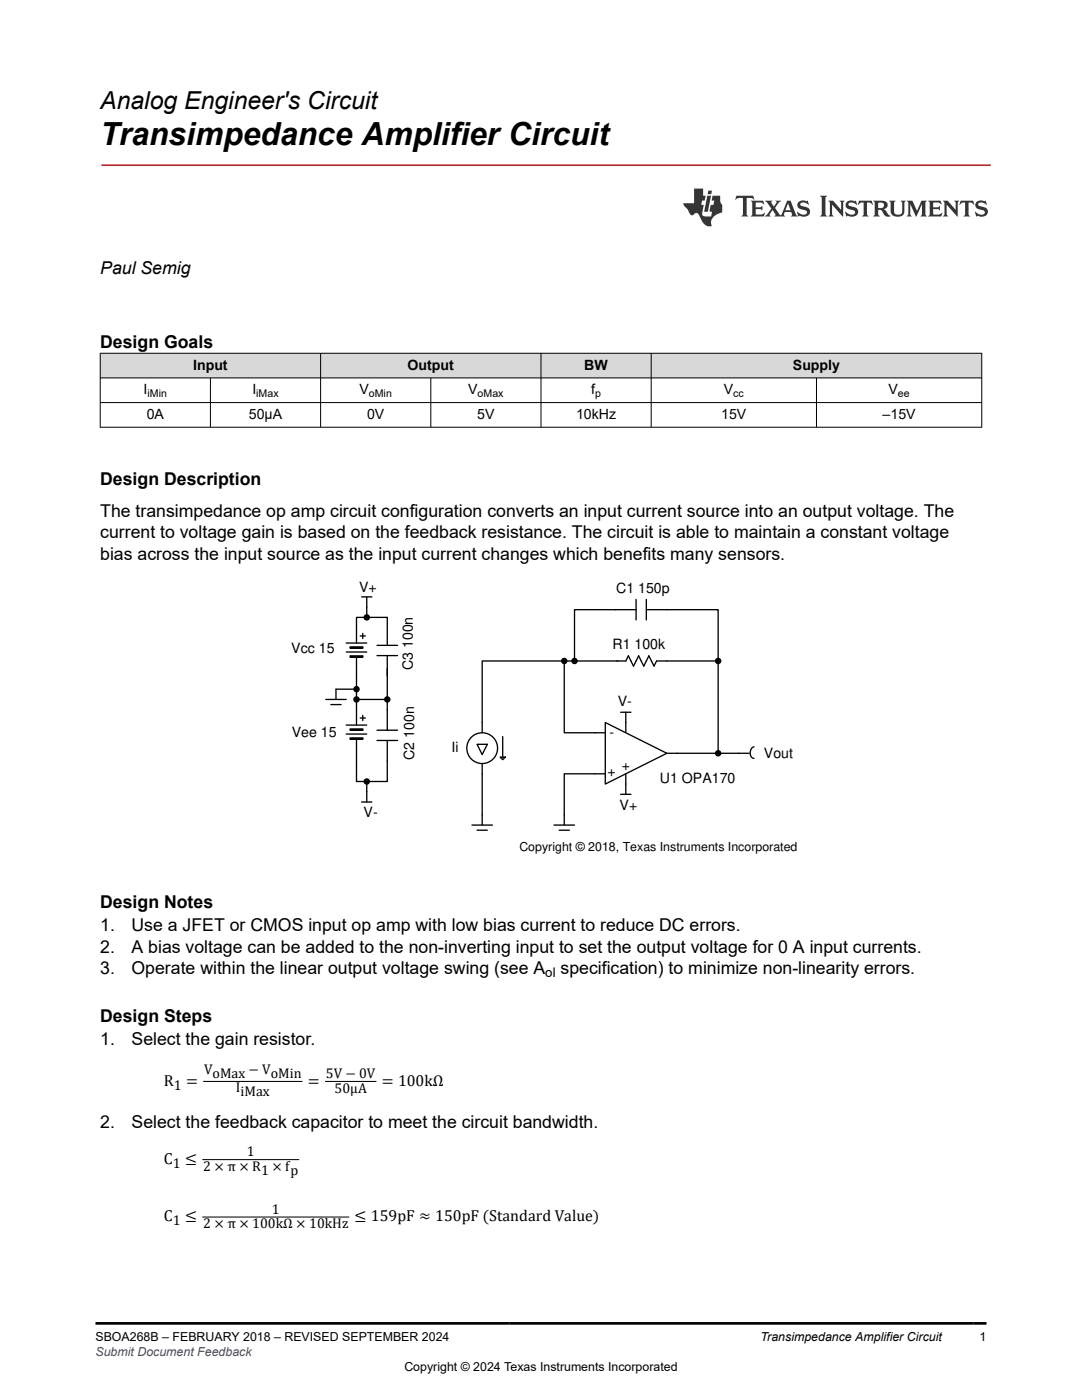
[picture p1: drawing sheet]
<svg xmlns="http://www.w3.org/2000/svg" width="216mm" height="279mm" viewBox="0 0 216 279" stroke-linecap="round" stroke-linejoin="round" font-family="sans-serif">
<g fill="#373435">
<path d="M159.3 40.3a.88 .88 0 0 0-.1 1 .88 .88 0 0 0 .8 .5l.8 .2a.43 .43 0 0 1 .2 .5 .43 .43 0 0 1-.4 .3 2.14 2.14 0 0 1-1.6-.5l.3 .9 .2-.1a1.78 1.78 0 0 0 2.1-.5 .96 .96 0 0 0-.9-1.3l-.8-.2-.2-.3a.97 .97 0 0 1 1.6 .1l-.1-.8-.2 .1-.5-.2a1.38 1.38 0 0 0-1.2 .3zM157.2 40.6l.5 1.4h-1zM152.6 40.1l1.3 1.5-.7 1.1-.6 .5h1.2l-.3-.3 .6-1 .7 1-.3 .3h2.2l-.3-.3 .2-.6h1.3l.2 .6-.3 .3h1.3l-.3-.5-1.1-2.6h-.6l-1.3 2.9-1.1-1.5 .6-1 .6-.4h-1.2l.3 .2-.6 .9-.5-.9 .2-.2zM149.8 40.1l.3 .5v2.1l-.3 .5h2.6l.2-.8-.6 .4h-1.2v-1.1l1 .1 .3 .2v-.9l-.3 .2-1 .1v-.9l.7-.1a1.02 1.02 0 0 1 .9 .4l-.1-.7zM147 39.1l-.2 .8a1.36 1.36 0 0 1 1.4-.3v3.1l-.3 .5h1.4l-.3-.5v-3l.3-.2a1.15 1.15 0 0 1 1.2 .4l-.2-.8z"/>
<path d="M194.8 40.3a.88 .88 0 0 0-.1 1 .88 .88 0 0 0 .8 .5l.8 .2a.43 .43 0 0 1 .2 .5 .43 .43 0 0 1-.4 .3 2.08 2.08 0 0 1-1.6-.5l.3 .9 .2-.1a1.76 1.76 0 0 0 2.1-.5 .95 .95 0 0 0-.9-1.3l-.9-.2-.1-.3a1 1 0 0 1 1.6 .1l-.1-.8-.3 .1-.3-.2a1.38 1.38 0 0 0-1.3 .3zM191.7 40.1l-.2 .8a.83 .83 0 0 1 1-.5l.1 2.3-.1 .2-.3 .3h1.4l-.3-.3v-.2v-2.1l.2-.2a.86 .86 0 0 1 .9 .5l-.2-.8zM188.2 40.1l.3 .5v2.1l-.3 .5h1l-.3-.5v-1.9l2.2 2.4v-2.6l.3-.5h-1l.3 .2v1.6l-1.6-1.8zM185.2 40.1l.3 .5v2.1l-.3 .5h2.6l.2-.8-.6 .4h-1.2v-1.1l1 .1 .3 .2v-.9l-.3 .2-1 .1v-.9l.6-.1a1.04 1.04 0 0 1 1.1 .4l-.2-.7zM180.9 40.1l.3 .5v2.1l-.3 .5h1l-.3-.5v-2l1.2 2.6 1.2-2.6v2l-.3 .5h1.3l-.4-.5v-2.1l.4-.5h-1.1l-.9 2-.9-2zM177.4 40.1l.3 .2a3.7 3.7 0 0 0 .3 2.6 1.68 1.68 0 0 0 2.4-.3l.1-2 .2-.5h-1l.3 .5v1.5a.82 .82 0 0 1-.8 .7 .82 .82 0 0 1-.8-.7v-1.8l.3-.2zM175.3 40.5l.1-.1a.63 .63 0 0 1 .8 .1 .63 .63 0 0 1 .1 .7l-.3 .3h-.8zM174.2 40.1l.3 .5v2.1l-.3 .5h1.4l-.3-.3-.1-1a.78 .78 0 0 1 1 .7 .89 .89 0 0 0 1.5 .4l-.5-.2-.5-.8-.4-.2a.84 .84 0 0 0 .8-.9 .84 .84 0 0 0-.8-.8zM171.4 40.1l-.2 .8h.1a.83 .83 0 0 1 1-.5v2.3v.2l-.3 .3h1.3l-.3-.3v-.2v-2.1l.2-.2a.87 .87 0 0 1 .9 .5l-.2-.8zM168.9 40.3a.88 .88 0 0 0-.1 1 .88 .88 0 0 0 .8 .5l.8 .2a.43 .43 0 0 1 .2 .5 .43 .43 0 0 1-.4 .3 1.52 1.52 0 0 1-1.5-.6l-.1 .1 .3 .9 .2-.1a1.79 1.79 0 0 0 2.1-.5 .95 .95 0 0 0-.9-1.3l-.8-.2-.2-.3a.97 .97 0 0 1 1.6 .1h.1l-.2-.8-.2 .1-.4-.2a1.34 1.34 0 0 0-1.3 .3zM165.3 40.1l.3 .5v2.1l-.3 .5h1l-.3-.5v-1.9l2.2 2.4v-2.6l.3-.5h-1l.3 .2v1.6l-1.6-1.8zM163.6 39.1l.4 .5v3.1l-.4 .5h1.4l-.3-.5v-3.1l.3-.5z"/>
<path d="M141.3 38l-.1 .8h.7l.2-.8zM141.1 39.1l-.6 3.2h.7l.7-3.2zM138.5 37.6v3h-2.2l.1 .3 .9 1.1a1.01 1.01 0 0 0 1 .9 .62 .62 0 0 1 .6-.4 .62 .62 0 0 1 .6 .4l.2 .3a2.2 2.2 0 0 0 2.1 2l.2-.1a1.96 1.96 0 0 1 1.5-2.5l.6-.2-.1-1.6a1.73 1.73 0 0 1-.3-1.7h-1.5l-.2 .9h.5l-.1 .9h-.6l-.2 .9v.4l.5 .1-.2 .9h-.7a.76 .76 0 0 1-1.1-.7l.3-1.6h-.5l.2-.9h.5l.2-.9h-.5v-1.5z"/>
</g>
<path d="M20.4 33h177.1" fill="none" stroke="#ed3237" stroke-width=".35"/>
<g fill="#d8d8d8">
<path d="M20 70.5h175.9v4.9h-175.9z" fill-rule="evenodd"/>
<path d="M20.1 70.6h43.8v4.8h-43.8z" fill-rule="evenodd"/>
<path d="M64 70.6h43.9v4.8h-43.9z" fill-rule="evenodd"/>
<path d="M108 70.6h21.9v4.8h-21.9z" fill-rule="evenodd"/>
<path d="M130 70.6h65.8v4.8h-65.8z" fill-rule="evenodd"/>
</g>
<path d="M19.9 70.5h176.1M19.9 75.4h176.1M20 70.4v14.9M42 75.4v9.9M64 70.4v14.9M86 75.4v9.9M107.9 70.4v14.9M129.9 70.4v14.9M162.9 75.4v9.9M195.9 70.4v14.9M19.9 80.3h176.1M19.9 85.3h176.1" fill="none" stroke="#000" stroke-width=".2"/>
<circle cx="71.1" cy="137.5" r=".51" fill="#3b0000"/>
<circle cx="71.1" cy="137.5" r=".51" fill="none" stroke="#000" stroke-width=".26"/>
<circle cx="71.1" cy="139.6" r=".51" fill="#3b0000"/>
<circle cx="71.1" cy="139.6" r=".51" fill="none" stroke="#000" stroke-width=".26"/>
<circle cx="73.2" cy="123.2" r=".51" fill="#3b0000"/>
<circle cx="73.2" cy="123.2" r=".51" fill="none" stroke="#000" stroke-width=".26"/>
<circle cx="73.2" cy="156" r=".51" fill="#3b0000"/>
<circle cx="73.2" cy="156" r=".51" fill="none" stroke="#000" stroke-width=".26"/>
<circle cx="77.3" cy="139.6" r=".51" fill="#3b0000"/>
<circle cx="77.3" cy="139.6" r=".51" fill="none" stroke="#000" stroke-width=".26"/>
<circle cx="112.6" cy="131.9" r=".51" fill="#3b0000"/>
<circle cx="112.6" cy="131.9" r=".51" fill="none" stroke="#000" stroke-width=".26"/>
<circle cx="114.6" cy="131.9" r=".51" fill="#3b0000"/>
<circle cx="114.6" cy="131.9" r=".51" fill="none" stroke="#000" stroke-width=".26"/>
<circle cx="143.3" cy="131.9" r=".51" fill="#3b0000"/>
<circle cx="143.3" cy="131.9" r=".51" fill="none" stroke="#000" stroke-width=".26"/>
<circle cx="143.3" cy="150.3" r=".51" fill="#3b0000"/>
<g fill="none" stroke="#000" stroke-width=".26">
<path d="M72.2 119.1h2M73.2 119.1v2.1M126.9 119.6v4.1M129 119.6v4.1M65 139.6h4.1M67 137.5v2.1M69.1 128.3h4.1M69.1 130.1h4.1M69.9 129.1h2.5v.3h-2.5zM69.9 130.9h2.5v.2h-2.5zM69.9 129.2h2.5M69.9 131h2.5"/>
<path d="M71.1 125.3v3M71.1 131.1v4.4M71.9 126.9h1M72.4 126.4v1M75.2 128.8h4.1M75.2 130.8h4.1M77.3 123.2v5.4M77.3 130.8v4.1M122.8 121.7h4.1M123.1 131.9h1.8l.5-1 1 2 1-2 1.1 2 1-2 1 2 .5-1h2.1M129 121.7h4.1M66 140.6h2.1"/>
<path d="M69.1 144.7h4.1M69.1 146.5h4.1M69.9 145.5h2.5v.2h-2.5zM69.9 147.3h2.5v.2h-2.5zM69.9 145.6h2.5M69.9 147.4h2.5M71.1 141.6v3.1M71.1 147.5v4.4M71.9 143.3h1M72.4 142.8v1M73.2 158v2.1M75.2 145.7h4.1"/>
<path d="M75.2 147.8h4.1M77.3 141.6v4.1M77.3 147.8v4.1M95.2 148.5h2l-1 2.1zM96.2 144.2v2M96.2 152.4v2M99.8 151.1h1l-.5 .5zM100.3 147v4.1M118.7 154.4h2.1M118.7 146.2h2.1M123.8 142.1h2.1M123.8 158.5h2.1"/>
<path d="M124.9 142.1v4.1M124.9 154.4v4.1M133.1 150.3h2M147.4 150.3h2M150.5 149.1a1.25 1.25 0 0 0-.8 1.1 1.25 1.25 0 0 0 .8 1.2M72.2 160.1h2M94.2 164.7h4.1M95.2 165.7h2M96.2 162.6v2.1M110.5 164.7h4.1M111.6 165.7h2M112.6 162.6v2.1"/>
<circle cx="96.2" cy="149.3" r="3.1"/>
<circle cx="143.3" cy="150.3" r=".51"/>
</g>
<path d="M120.8 144.2l12.3 6.1-12.3 6.2z" fill="#fff"/>
<g fill="none" stroke="#000" stroke-width=".26">
<path d="M67 137.5h4.1M71.1 135.5v6.1M71.1 139.6h6.2M73.2 123.2h-2.1v2.1M73.2 123.2h4.1M73.2 121.2v2M77.3 133.4v8.2M112.6 131.9h-16.4v12.3M112.6 131.9v14.3h6.1M112.6 131.9h10.7M122.8 121.7h-8.2v10.2M133.1 121.7h10.2v10.2"/>
<path d="M133.1 131.9h10.2M143.3 131.9v18.4M71.1 151.9v4.1h2.1M73.2 156v2M77.3 151.9v4.1h-4.1M96.2 154.4v8.2M118.7 154.4h-6.1v8.2M120.8 144.2l12.3 6.1-12.3 6.2zM135.1 150.3h12.3"/>
</g>
<path d="M40.5 215.8h19.9M64.9 215.8h10.2M40.4 231.4h19.3M40.4 242.9h29.3" fill="none" stroke="#000" stroke-width=".21"/>
<path d="M27.7 3.7l-.2 .6 .5-.3h.6v.2v2.2l-.2 .3h1l-.2-.3v-2.2v-.2h.5l.5 .3-.1-.6zM29.8 4.4l.2 .4v1.6l-.2 .3h1.9l.1-.5a1.08 1.08 0 0 1-1.3 .1v-.6h.6l.4 .1v-.6l-.4 .2h-.6v-.6l.2-.1a1 1 0 0 1 1 .3l-.1-.6zM31.8 4.4l1 1.2-1 1.1h.9l-.2-.2 .4-.7 .5 .7-.2 .2h1.6l-.2-.2 .1-.4h1l.1 .4-.1 .2h.9l-.2-.3-.8-2h-.5l-1 2.2-.8-1.1 .9-1.1h-.8l.2 .2-.5 .7-.3-.7 .1-.2zM35.2 4.8l.4 1h-.8zM36.8 4.6a.65 .65 0 0 0-.2 .7 .65 .65 0 0 0 .6 .4l.7 .2 .1 .2a.79 .79 0 0 1-.7 .4 .79 .79 0 0 1-.7-.5l.1 .7 .2-.1a.93 .93 0 0 0 1.1 .1 .93 .93 0 0 0 .4-.9 1.46 1.46 0 0 0-1.2-.6l-.1-.4a1.09 1.09 0 0 1 1.2 .2l-.2-.6-.1 .1-.6-.1zM28.4 7.2l.2 .4v2.3l-.2 .4h1l-.2-.4v-2.3l.2-.4zM29.6 7.9l.2 .4v1.6l-.2 .4h.8l-.3-.4v-1.4l1.7 1.8v-2l.2-.4h-.8l.2 .3 .1 1.1-1.2-1.4zM32.3 8.1a.65 .65 0 0 0-.2 .7 .65 .65 0 0 0 .7 .4l.6 .2 .1 .3a.79 .79 0 0 1-.7 .3 .79 .79 0 0 1-.7-.5l.1 .8 .2-.1a.93 .93 0 0 0 1.1 0 .93 .93 0 0 0 .4-.9 1.46 1.46 0 0 0-1.2-.6l-.1-.4a1.09 1.09 0 0 1 1.2 .2l-.2-.6-.1 .1-.6-.1zM34.1 7.9l-.1 .7a.63 .63 0 0 1 .7-.4l.1 1.7-.3 .4h1l-.2-.4v-1.7a.66 .66 0 0 1 .8 .4l-.1-.7zM36.2 7.9l.2 .4v1.6l-.2 .4h.9l-.2-.2v-.8l.5 .1 .1 .1a.79 .79 0 0 0 1.2 .7l-1-1a.61 .61 0 0 0 .6-.6 .61 .61 0 0 0-.5-.6zM36.9 8.3l.2-.1a.47 .47 0 0 1 .5 .1 .47 .47 0 0 1 .1 .5l-.2 .2h-.6zM38.5 7.9l.2 .3a2.27 2.27 0 0 0 .4 1.9 1.04 1.04 0 0 0 1.7-.6v-1.3l.2-.3h-.8l.2 .4v1.2a.6 .6 0 0 1-.6 .5 .6 .6 0 0 1-.6-.5v-1.2l.3-.4zM41.1 7.9l.2 .4v1.6l-.2 .4h.7l-.2-.4v-1.5l.9 1.9 .8-1.9v1.5l-.2 .4h1l-.3-.4v-1.6l.3-.4h-.8l-.7 1.6-.7-1.6zM44.3 7.9l.2 .4v1.6l-.2 .4h1.9l.1-.6a1.09 1.09 0 0 1-1.3 .1v-.6h.6l.4 .2v-.7l-.4 .2h-.6v-.5l.2-.2a1.01 1.01 0 0 1 1 .3l-.1-.6zM46.4 7.9l.3 .4v1.6l-.3 .4h.8l-.2-.4v-1.4l1.6 1.8v-2l.2-.4h-.7l.2 .3v1.1l-1.2-1.4zM49 7.9l-.1 .7a.63 .63 0 0 1 .8-.4v1.7l-.3 .4h1l-.2-.4v-1.7a.66 .66 0 0 1 .8 .4l-.1-.7zM51.4 8.1a.65 .65 0 0 0-.2 .7 .65 .65 0 0 0 .6 .4l.6 .2 .2 .3a.79 .79 0 0 1-.8 .3 .79 .79 0 0 1-.6-.5l.1 .8 .2-.1a.93 .93 0 0 0 1 0 .93 .93 0 0 0 .5-.9 1.46 1.46 0 0 0-1.3-.6l-.1-.4a1.09 1.09 0 0 1 1.3 .2l-.2-.6-.2 .1-.5-.1z" fill="#231f20"/>
<path d="M21.1 2.3v2.8h-2.1l.1 .4 .9 .9a.95 .95 0 0 0 .9 .9 .59 .59 0 0 1 .6-.3 .59 .59 0 0 1 .5 .3l.4 .8a1.59 1.59 0 0 0 2.1 1.3 1.61 1.61 0 0 1 1-2.2l1-.4-.1-1.4a1.59 1.59 0 0 1-.4-1.7h-1.4l-.2 .9h.5l-.1 .8h-.5l-.2 1v.3h.4l-.2 .9h-.6a.73 .73 0 0 1-1.1-.6l.3-1.6h-.5l.2-.8h.5l.2-.9h-.5v-1.4zM23.6 3.7l-.6 3h.7l.6-3zM23.8 2.7l-.1 .7h.7l.1-.7z" fill="#ed1c24"/>
<path d="M19 15h177.8M19 264.1h177.8" fill="none" stroke="#000" stroke-width=".53"/>
<path d="M0 0h215.9v15.9h-215.9z" fill-rule="evenodd" fill="#fff"/>
<text font-size="6.3" x="20" y="29">Transimpedance Amplifier Circuit</text>
<text font-size="4.9" x="20" y="21.8">Analog Engineer's Circuit</text>
<g font-size="3.5">
<text x="20" y="54.6">Paul Semig</text>
<text x="20" y="69.4">Design Goals</text>
<text x="20" y="96.9">Design Description</text>
<text x="20" y="103.2">The transimpedance op amp circuit configuration converts an input current source into an output voltage. The</text>
<text x="20" y="107.4">current to voltage gain is based on the feedback resistance. The circuit is able to maintain a constant voltage</text>
<text x="20" y="111.7">bias across the input source as the input current changes which benefits many sensors.</text>
<text x="20" y="181.1">Design Notes</text>
<text x="20" y="185.9">1.</text>
<text x="26.3" y="185.9">Use a JFET or CMOS input op amp with low bias current to reduce DC errors.</text>
<text x="20" y="190.1">2.</text>
<text x="26.3" y="190.1">A bias voltage can be added to the non-inverting input to set the output voltage for 0 A input currents.</text>
<text x="20" y="194.4">3.</text>
<text x="26.3" y="194.4">Operate within the linear output voltage swing (see A</text>
<text x="111.8" y="194.4">specification) to minimize non-linearity errors.</text>
<text x="20" y="203.9">Design Steps</text>
<text x="20" y="208.6">1.</text>
<text x="26.3" y="208.6">Select the gain resistor.</text>
<text x="20" y="225">2.</text>
<text x="26.3" y="225">Select the feedback capacitor to meet the circuit bandwidth.</text>
</g>
<g font-size="3.2">
<text x="32.7" y="216.7">R</text>
<text x="61.4" y="216.7">=</text>
<text x="76.2" y="216.7">= 100kΩ</text>
<text x="32.7" y="232.3">C</text>
<text x="32.7" y="243.8">C</text>
</g>
<g font-size="2.8">
<text x="38.5" y="73.8">Input</text>
<text x="81.3" y="73.8">Output</text>
<text x="116.6" y="73.8">BW</text>
<text x="158.2" y="73.8">Supply</text>
<text x="28.7" y="78.7">I</text>
<text x="29.3" y="83.6">0A</text>
<text x="49.7" y="83.6">50µA</text>
<text x="50.4" y="78.7">I</text>
<text x="71.7" y="78.7">V</text>
<text x="73.2" y="83.6">0V</text>
<text x="93.4" y="78.7">V</text>
<text x="95.2" y="83.6">5V</text>
<text x="114.9" y="83.6">10kHz</text>
<text x="118" y="78.7">f</text>
<text x="143.9" y="83.6">15V</text>
<text x="144.4" y="78.7">V</text>
<text x="176.1" y="83.6">–15V</text>
<text x="177.3" y="78.7">V</text>
<text x="71.7" y="118.1">V+</text>
<text x="122.9" y="118.2">C1 150p</text>
<text x="58.1" y="130.4">Vcc 15</text>
<text x="122.2" y="129.6">R1 100k</text>
<text x="82.4" y="133.7" transform="rotate(-90 82.4 133.7)">C3 100n</text>
<text x="123.3" y="140.9">V-</text>
<text x="58.2" y="147">Vee 15</text>
<text x="121.6" y="147">-</text>
<text x="82.6" y="151.6" transform="rotate(-90 82.6 151.6)">C2 100n</text>
<text x="90.1" y="150.1">Ii</text>
<text x="121.2" y="154.9">+</text>
<text x="124.1" y="153.7">+</text>
<text x="152.4" y="151.2">Vout</text>
<text x="123.6" y="161.6">V+</text>
<text x="131.7" y="156.2">U1 OPA170</text>
<text x="72.6" y="163.1">V-</text>
<text x="40.7" y="214.4">V</text>
<text x="42.4" y="215.2">oMax</text>
<text x="49.6" y="214.4">− V</text>
<text x="54" y="215.2">oMin</text>
<text x="65" y="215.2">5V − 0V</text>
<text x="34.7" y="217.5">1 =</text>
<text x="47.1" y="218">I</text>
<text x="48" y="218.8">iMax</text>
<text x="66.8" y="218.1">50μA</text>
<text x="34.5" y="233.1">1 ≤ 2 × π × R</text>
<text x="49.3" y="230.8">1</text>
<text x="54.3" y="233.7">× f</text>
<text x="52.1" y="234.5">1</text>
<text x="58" y="234.5">p</text>
<text x="34.5" y="244.6">1 ≤ 2 × π × 100kΩ × 10kHz ≤ 159pF ≈ 150pF (Standard Value)</text>
<text x="54.3" y="242.3">1</text>
</g>
<text font-size="2.6" x="108.8" y="195.1">ol</text>
<g font-size="2.5">
<text x="103.6" y="169.9">Copyright © 2018, Texas Instruments Incorporated</text>
<text x="19" y="267.6">SBOA268B – FEBRUARY 2018 – REVISED SEPTEMBER 2024</text>
<text x="151.8" y="267.6">Transimpedance Amplifier Circuit</text>
<text x="195.5" y="267.6">1</text>
<text x="80.7" y="273.5">Copyright © 2024 Texas Instruments Incorporated</text>
</g>
<text font-size="2.5" fill="#00f" x="19" y="270.6">Submit Document Feedback</text>
<g font-size="2.1">
<text x="29.4" y="79.3">iMin</text>
<text x="51.1" y="79.3">iMax</text>
<text x="73.6" y="79.3">oMin</text>
<text x="95.3" y="79.3">oMax</text>
<text x="118.7" y="79.3">p</text>
<text x="146.3" y="79.3">cc</text>
<text x="179.2" y="79.3">ee</text>
</g>
</svg>
